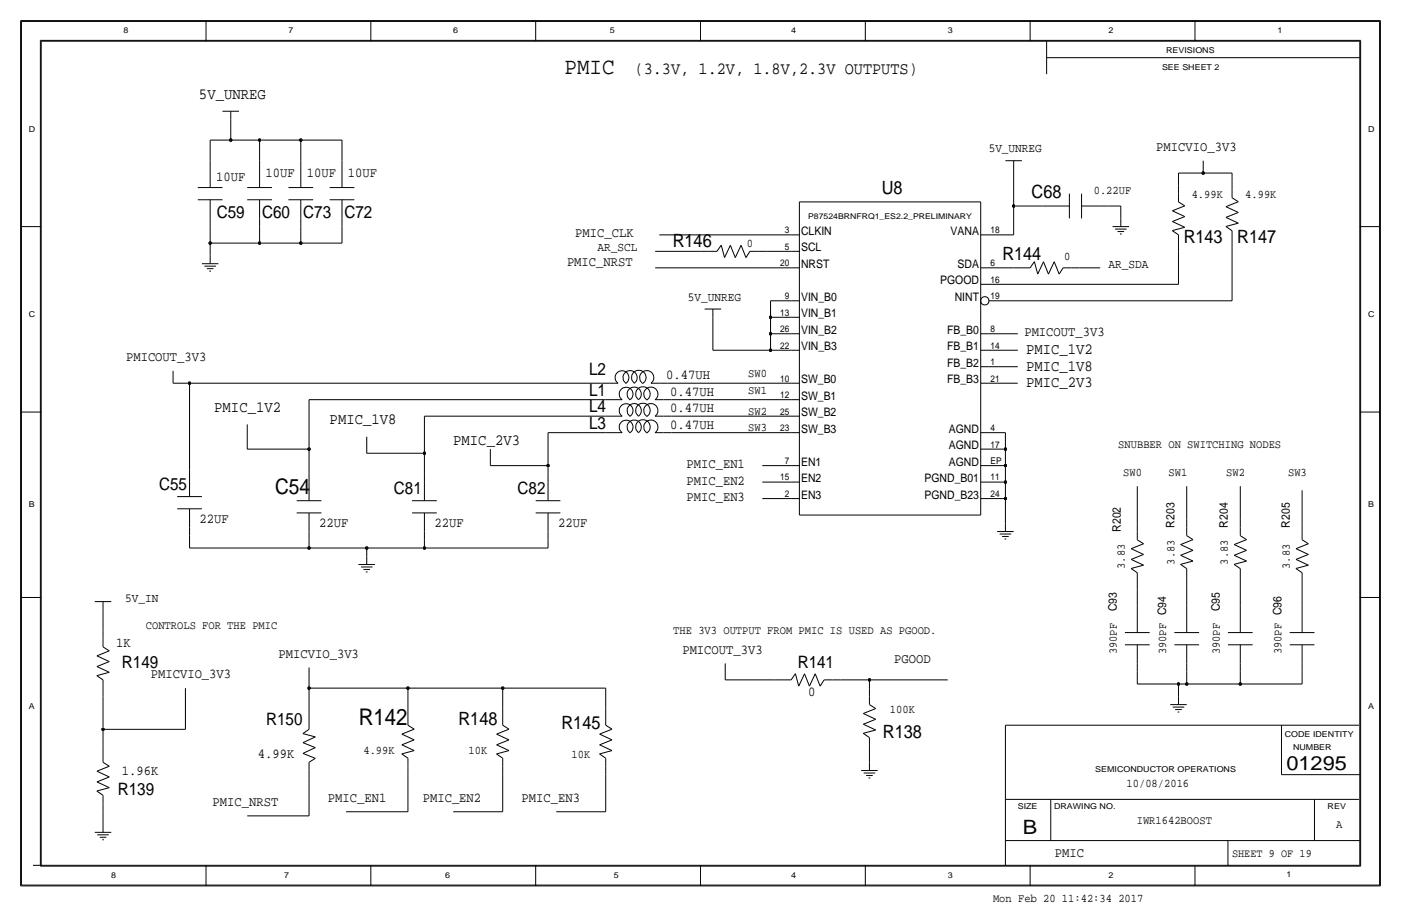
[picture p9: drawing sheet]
<svg xmlns="http://www.w3.org/2000/svg" width="432mm" height="284mm" viewBox="0 0 432 284" stroke-linecap="round" stroke-linejoin="round" font-family="sans-serif">
<g fill="none" stroke="#000" stroke-width=".31">
<path d="M6.3 6.4v266.7zM6.4 6.4h419zM6.6 6.6h418.6zM6.6 6.6v266.2zM12.4 12.4v254.6zM12.4 12.4h407zM12.7 12.7h406.4zM12.7 12.7v254zM63.5 6.4v6.3zM114.3 6.4v6.3zM165.1 6.4v6.3zM215.9 6.4v6.3z"/>
<path d="M266.7 6.3v6.4zM317.5 6.3v6.4zM322.6 17.8h96.5zM322.6 12.7v10.2zM368.3 6.3v6.4zM419.1 12.7v254zM419.4 12.4v254.6zM425.2 6.6v266.2zM425.4 6.4v266.7zM68.6 34.3h5.1zM71.1 36.8v6.4zM71.1 34.3v2.5z"/>
<path d="M61 57.8h7.6zM64.8 43.2v6.3zM64.8 43.2h6.3zM64.8 49.5v2.6zM64.8 52.1v5.7zM71.1 43.2h8.9zM76.2 57.8h7.6zM80 43.2h12.7zM80 43.2v6.3zM80 49.5v2.6zM80 52.1v5.7zM88.9 57.8h7.6z"/>
<path d="M92.7 43.2h12.7zM92.7 43.2v6.3zM92.7 49.5v2.6zM92.7 52.1v5.7zM101.6 57.8h7.6zM105.4 43.2v6.3zM105.4 49.5v2.6zM105.4 52.1v5.7zM309.9 49.5h5.1zM312.4 52.1v11.4zM312.4 49.5v2.6zM329.6 59.7v7.6z"/>
<path d="M333.3 59.7v7.6zM363.2 53.3h7.6zM363.2 53.3v3.9zM363.2 57.2v2.5zM363.2 59.7v2.5zM370.8 49.5v3.8zM370.8 53.3h8.9zM379.7 53.3v2.6zM379.7 55.9v2.5zM379.7 58.4v2.6zM6.3 69.8h6.4zM61 61.6h7.6z"/>
<path d="M64.8 74.9h15.2zM64.8 74.9v3.8zM64.8 69.9v5zM64.8 78.7v2.6zM64.8 67.3v2.5zM64.8 61.6v5.7zM76.2 61.6h7.6zM80 74.9h12.7zM80 69.9v5zM80 67.3v2.5zM80 61.6v5.7zM88.9 61.6h7.6z"/>
<path d="M92.7 74.9h12.7zM92.7 69.9v5zM92.7 67.3v2.5zM92.7 61.6v5.7zM101.6 61.6h7.6zM105.4 69.9v5zM105.4 67.3v2.5zM105.4 61.6v5.7zM201.9 77.5h14zM203.2 72.4h40.6zM215.9 77.5h2.5zM218.4 77.5h2.6z"/>
<path d="M222.3 75.6l1 3.8zM222.3 75.5l-1.3 2zM225.1 75.6l-1.8 3.8zM225.1 75.6l1.5 3.8zM228.4 75.6l-1.8 3.8zM228.4 75.6l1.5 3.8zM231.1 77.5h2.6zM231.1 77.5l-1.2 1.9zM233.7 77.5h2.5zM236.2 77.5h7.6zM243.8 77.5h2.6zM243.8 72.4h2.6z"/>
<path d="M246.4 62.2h55.9zM246.4 62.2v96.6zM302.3 62.2v96.6zM302.3 72.4h2.5zM304.8 72.4h7.6zM312.4 63.5v8.9zM312.4 63.5h8.9zM321.3 63.5h2.5zM323.8 63.5h5.8zM333.3 63.5h5.8zM339.1 63.5h2.5zM341.6 63.5h3.8z"/>
<path d="M342.9 69.8h5.1zM343.7 70.6h3.5zM344.4 71.4h2.1zM345.2 72.1h.5zM345.4 63.5v3.8zM345.4 67.3v2.6zM361.3 71.1l1.9 1.3zM361.3 65l3.9-1.6zM361.3 68.3l3.9-1.5zM361.3 71.1l3.9-1zM361.3 65l3.9 1.8zM361.3 68.3l3.9 1.8z"/>
<path d="M363.2 77.5v10.1zM363.2 74.9v2.6zM363.2 72.4v2.5zM363.2 62.2l2 1.2zM377.8 69.8l1.9 1.3zM377.9 63.7l3.8 1.8zM377.9 67l3.8 1.8zM377.9 63.7l3.8-1.5zM377.9 67l3.8-1.5zM377.9 69.8l3.8-1zM379.7 61l2 1.2zM379.7 76.2v16.5z"/>
<path d="M379.7 73.7v2.5zM379.7 71.1v2.6zM419.1 69.8h6.3zM62.2 81.3h5.1zM63 82h3.5zM63.8 82.8h2zM64.5 83.6h.5zM201.9 82.5h41.9zM217.2 95.2h5zM219.7 97.8v10.2zM219.7 95.3v2.5zM237.5 97.8v5.1z"/>
<path d="M237.5 92.7v5.1zM237.5 97.8h6.3zM237.5 92.7h6.3zM243.8 82.5h2.6zM243.8 97.8h2.6zM243.8 92.7h2.6zM302.3 87.6h2.5zM302.3 82.5h2.5zM304.8 87.6h58.4zM304.8 82.5h7.6zM304.8 92.7h74.9zM312.4 82.5h2.6z"/>
<path d="M315 82.5h2.5zM318.8 80.6l-1.3 1.9zM318.8 80.7l1 3.8zM321.6 80.7l1.5 3.8zM321.6 80.7l-1.8 3.8zM324.9 80.7l1.5 3.8zM324.9 80.7l-1.8 3.8zM327.7 82.5h2.5zM327.7 82.6l-1.3 1.9zM330.2 82.5h2.5zM332.7 82.5h6.4zM53.3 118.1h5.1z"/>
<path d="M53.3 114.3v3.8zM58.4 118.1h127zM58.4 118.1v26.7zM185.4 118.1h2.6zM188 118.1h2.5zM192.9 118.1a2.12 2.12 0 0 0 .3-3.1 2.12 2.12 0 0 0-3.1 0 2.12 2.12 0 0 0 .3 3.2M195.5 118.1a2.22 2.22 0 0 1-.2-3.3 2.22 2.22 0 0 1 3.3 .1 2.22 2.22 0 0 1-.5 3.3 2.17 2.17 0 0 1-.4-3.2 2.17 2.17 0 0 1 3.2-.1 2.17 2.17 0 0 1-.3 3.3M195.5 118.2a2.17 2.17 0 0 0 .3-3.3 2.17 2.17 0 0 0-3.3 .1 2.17 2.17 0 0 0 .4 3.2M200.7 118.1h2.5zM203.2 118.1h2.5zM205.7 118.1h38.1zM219.7 108h17.8z"/>
<path d="M237.5 102.9v5.1zM237.5 108h6.3zM237.5 102.9h6.3zM243.8 102.9h2.6zM243.8 108h2.6zM243.8 118.1h2.6zM302.3 118.1h2.5zM302.3 108h2.5zM302.3 102.9h2.5zM302.3 113h2.5zM304.8 108h8.9zM304.8 102.9h8.9z"/>
<path d="M304.8 113h8.9zM304.8 118.1h8.9zM6.3 127h6.4zM76.2 138.4h19zM76.2 130.8v7.6zM95.2 123.2h91.5zM95.2 123.2v15.2zM95.2 138.4v7.7zM113 139.7h17.8zM113 134.6v5.1zM130.8 128.3h55.9zM130.8 128.3v11.4z"/>
<path d="M130.8 139.7v6.4zM151.1 138.4v5.1zM168.9 133.4h17.8zM168.9 133.4v10.1zM186.7 128.3h2.5zM186.7 133.4h2.5zM186.7 123.2h2.5zM189.2 128.3h2.6zM189.2 133.4h2.6zM189.2 123.2h2.6zM194.2 128.3a2.12 2.12 0 0 0 .3-3.2 2.12 2.12 0 0 0-3.2 .1 2.12 2.12 0 0 0 .4 3.1M194.2 133.4a2.12 2.12 0 0 0 .3-3.2 2.12 2.12 0 0 0-3.2 .1 2.12 2.12 0 0 0 .4 3.1"/>
<path d="M194.2 123.2a2.12 2.12 0 0 0 .3-3.2 2.12 2.12 0 0 0-3.2 .1 2.12 2.12 0 0 0 .4 3.1M201.9 128.3a2.14 2.14 0 0 0 .4-3.2 2.14 2.14 0 0 0-3.2 0 2.14 2.14 0 0 0 .3 3.2 2.2 2.2 0 0 0 .5-3.2 2.2 2.2 0 0 0-3.3-.1 2.2 2.2 0 0 0 .2 3.2 2.17 2.17 0 0 0 .2-3.2 2.17 2.17 0 0 0-3.2 .2 2.17 2.17 0 0 0 .4 3.2M201.9 133.4a2.14 2.14 0 0 0 .4-3.2 2.14 2.14 0 0 0-3.2 0 2.14 2.14 0 0 0 .3 3.2 2.2 2.2 0 0 0 .5-3.3 2.2 2.2 0 0 0-3.3 0 2.2 2.2 0 0 0 .2 3.2 2.17 2.17 0 0 0 .2-3.2 2.17 2.17 0 0 0-3.2 .2 2.17 2.17 0 0 0 .4 3.2M201.9 123.2a2.14 2.14 0 0 0 .4-3.1 2.14 2.14 0 0 0-3.2-.1 2.14 2.14 0 0 0 .3 3.2 2.2 2.2 0 0 0 .5-3.2 2.2 2.2 0 0 0-3.3-.1 2.2 2.2 0 0 0 .2 3.3 2.17 2.17 0 0 0 .2-3.2 2.17 2.17 0 0 0-3.2 .1 2.17 2.17 0 0 0 .4 3.2M201.9 128.3h2.6zM201.9 133.4h2.6zM201.9 123.2h2.6zM204.5 128.3h2.5zM204.5 133.4h2.5zM204.5 123.2h2.5zM207 133.4h36.8zM207 128.3h36.8z"/>
<path d="M207 123.2h36.8zM243.8 128.3h2.6zM243.8 133.4h2.6zM243.8 123.2h2.6zM302.3 138.4h2.5zM302.3 133.4h2.5zM304.8 138.4h5.1zM304.8 133.4h5.1zM309.9 138.4v5.1zM309.9 133.4v5zM419.1 127h6.3zM54.6 153.1h7.6z"/>
<path d="M54.6 156.8h7.6zM58.4 144.8v2.5zM58.4 147.3v5.8zM58.4 156.8v5.8zM91.4 154.3h7.7zM91.4 158.1h7.7zM95.2 146.1v2.5zM95.2 148.6v5.7zM95.2 158.1v5.7zM127 154.3h7.6zM127 158.1h7.6zM130.8 146.1v2.5z"/>
<path d="M130.8 148.6v5.7zM130.8 158.1v5.7zM151.1 143.5h17.8zM165.1 154.3h7.6zM165.1 158.1h7.6zM168.9 143.5v2.6zM168.9 146.1v2.5zM168.9 148.6v5.7zM168.9 158.1v5.7zM234.9 153.7h8.9zM234.9 148.6h8.9zM234.9 143.5h8.9z"/>
<path d="M243.8 148.6h2.6zM243.8 153.7h2.6zM243.8 143.5h2.6zM246.4 158.8h55.9zM302.3 143.5h2.5zM302.3 153.7h2.5zM302.3 148.6h2.5zM304.8 153.7h5.1zM304.8 148.6h5.1zM304.8 143.5h5.1zM309.9 148.6v5.1zM309.9 153.7v7.6z"/>
<path d="M309.9 143.5v5.1zM350.5 149.9v11.4zM365.8 149.9v10.1zM382.3 149.9v10.1zM401.3 151.1v10.2zM58.4 168.9h36.9zM58.4 165.1v3.8zM58.4 162.6v2.5zM95.2 168.9h17.8zM95.2 166.4v2.5zM95.2 163.8v2.6zM110.5 174h5.1z"/>
<path d="M111.3 174.8h3.5zM112 175.5h2zM112.8 176.3h.5zM113 168.9h17.8zM113 168.9v2.6zM113 171.5v2.5zM130.8 168.9h38.1zM130.8 166.4v2.5zM130.8 163.8v2.6zM168.9 166.4v2.5zM168.9 163.8v2.6zM307.3 163.8h5.1z"/>
<path d="M308.1 164.6h3.6zM308.9 165.4h2zM309.6 166.1h.5zM309.9 161.3v2.5zM348.6 175.2l1.9 1.3zM348.6 169.1l3.9-1.5zM348.6 172.4l3.9-1.5zM348.6 175.2l3.9-1zM348.6 169.1l3.9 1.8zM348.6 172.4l3.9 1.8zM350.5 161.3v2.5zM350.5 179.1v2.5z"/>
<path d="M350.5 176.5v2.6zM350.5 163.8v2.6zM350.5 166.4l2 1.2zM363.8 173.9l2 1.4zM363.9 167.8l3.8 1.8zM363.9 171.1l3.8 1.8zM363.9 167.8l3.8-1.5zM363.9 171.1l3.8-1.5zM363.9 173.9l3.8-1zM365.8 165.1l1.9 1.2zM365.8 160v2.6zM365.8 177.8v2.5z"/>
<path d="M365.8 175.3v2.5zM365.8 162.6v2.5zM380.3 173.9l2 1.4zM380.4 167.8l3.8-1.5zM380.4 171.1l3.8-1.5zM380.4 173.9l3.8-1zM380.4 167.8l3.8 1.8zM380.4 171.1l3.8 1.8zM382.3 160v2.6zM382.3 177.8v2.5zM382.3 175.3v2.5zM382.3 162.6v2.5z"/>
<path d="M382.3 165.1l1.9 1.2zM399.4 175.2l1.9 1.3zM399.4 169.1l3.9-1.5zM399.4 172.4l3.9-1.5zM399.4 175.2l3.9-1zM399.4 169.1l3.9 1.8zM399.4 172.4l3.9 1.8zM401.3 161.3v2.5zM401.3 179.1v2.5zM401.3 176.5v2.6zM401.3 163.8v2.6zM401.3 166.4l2 1.2z"/>
<path d="M6.3 184.2h6.4zM29.2 185.4h5.1zM31.7 188v6.3zM31.7 185.4v2.6zM31.7 194.3v2.6zM31.7 196.9v2.5zM31.8 199.4l1.9 1.2zM346.7 195h7.6zM346.7 198.7h7.6zM350.5 181.6v5.1zM350.5 186.7v2.5zM350.5 189.2v5.8z"/>
<path d="M350.5 198.7v5.8zM361.9 195h7.7zM361.9 198.7h7.7zM365.8 180.3v6.4zM365.8 186.7v2.5zM365.8 189.2v5.8zM365.8 198.7v5.8zM378.5 195h7.6zM378.5 198.7h7.6zM382.3 180.3v6.4zM382.3 186.7v2.5zM382.3 189.2v5.8z"/>
<path d="M382.3 198.7v5.8zM397.5 195h7.6zM397.5 198.7h7.6zM401.3 181.6v5.1zM401.3 186.7v2.5zM401.3 189.2v5.8zM401.3 198.7v5.8zM419.1 184.2h6.3zM29.8 208.2l1.9 1.4zM29.9 202.1l3.8-1.5zM29.9 205.4l3.8-1.5zM29.9 208.2l3.8-1z"/>
<path d="M29.9 202.1l3.8 1.8zM29.9 205.4l3.8 1.8zM31.7 214.6v10.2zM31.7 212.1v2.5zM31.7 209.6v2.5zM57.1 212.1v12.7zM95.2 212.1h30.5zM95.2 205.7v6.4zM95.2 212.1v7.6zM95.2 219.7v2.6zM125.7 212.1h29.2zM125.7 212.1v6.3z"/>
<path d="M125.7 218.4v2.6zM154.9 212.1h31.8zM154.9 212.1v6.3zM154.9 218.4v2.6zM186.7 212.1v6.3zM186.7 218.4v2.6zM223.5 204.5v5.1zM223.5 209.6h15.3zM238.8 209.6h2.5zM241.3 209.6h2.5zM245.2 207.7l1 3.8zM245.2 207.6l-1.4 2z"/>
<path d="M248 207.7l-1.8 3.8zM248 207.7l1.5 3.8zM251.3 207.7l1.5 3.8zM251.3 207.7l-1.8 3.8zM254 209.6h2.5zM254 209.6l-1.2 1.9zM256.5 209.6h2.6zM259.1 209.6h8.9zM266.1 219.9l3.8-1.5zM266.1 219.9l3.8 1.8zM268 209.6h24.1zM268 209.6v2.5z"/>
<path d="M268 212.1v2.5zM268 214.6v2.6zM268 217.2l1.9 1.2zM350.5 210.8h12.7zM350.5 207v3.8zM350.5 204.5v2.5zM360.7 217.2h5.1zM361.4 217.9h3.6zM362.2 218.7h2zM363 219.5h.5zM363.2 210.8h2.6zM363.2 210.8v3.8z"/>
<path d="M363.2 214.6v2.6zM365.8 210.8h16.5zM365.8 207v3.8zM365.8 204.5v2.5zM382.3 210.8h19zM382.3 207v3.8zM382.3 204.5v2.5zM401.3 207v3.8zM401.3 204.5v2.5zM29.9 237.7l3.8-1.5zM29.9 237.7l3.8 1.8zM31.7 224.8h25.4z"/>
<path d="M31.7 224.8v5.1zM31.7 229.9v2.5zM31.7 232.4v2.6zM31.8 235l1.9 1.2zM93.3 226.1l1.9-1.3zM93.4 232.2l3.8-1.8zM93.4 228.9l3.8-1.8zM93.4 232.2l3.8 1.5zM93.4 228.9l3.8 1.5zM93.4 226.1l3.8 1zM95.2 235l2-1.3zM95.2 237.5v2.5z"/>
<path d="M95.2 222.3v2.5zM95.2 235v2.5zM123.8 232.4l1.9 1.3zM123.9 226.3l3.8-1.6zM123.9 229.6l3.8-1.6zM123.9 232.4l3.8-1.1zM123.9 226.3l3.8 1.7zM123.9 229.6l3.8 1.7zM125.7 238.8v11.4zM125.7 236.2v2.6zM125.7 233.7v2.5zM125.7 221v2.5z"/>
<path d="M125.7 223.5l2 1.2zM153 232.4l1.9 1.3zM153.1 226.3l3.8 1.7zM153.1 229.6l3.8 1.7zM153.1 226.3l3.8-1.6zM153.1 229.6l3.8-1.6zM153.1 232.4l3.8-1.1zM154.9 223.5l2 1.2zM154.9 238.8v11.4zM154.9 236.2v2.6zM154.9 233.7v2.5zM154.9 221v2.5z"/>
<path d="M184.8 232.4l1.9 1.3zM184.8 226.3l3.8 1.7zM184.8 229.6l3.8 1.7zM184.8 226.3l3.8-1.6zM184.8 229.6l3.8-1.6zM184.8 232.4l3.8-1.1zM186.7 223.5l1.9 1.2zM186.7 238.8v11.4zM186.7 236.2v2.6zM186.7 233.7v2.5zM186.7 221v2.5zM265.4 237.5h5.1z"/>
<path d="M266 226l2 1.3zM266.1 223.2l3.8-1.5zM266.1 226l3.8-1zM266.1 223.2l3.8 1.8zM266.2 238.3h3.5zM267 239h2zM267.7 239.8h.5zM268 232.4v2.6zM268 235v2.5zM268 229.9v2.5zM268 227.3v2.6zM309.9 223.5v43.2z"/>
<path d="M309.9 223.5h108.9zM395 238.8h24.1zM395 223.5v15.3zM29.2 256.5h5.1zM29.8 243.8l1.9 1.3zM29.9 241l3.8-1.5zM29.9 243.8l3.8-1zM29.9 241l3.8 1.8zM30 257.3h3.5zM30.7 258.1h2.1zM31.5 258.8h.5zM31.7 250.2v3.8z"/>
<path d="M31.7 254v2.5zM31.7 247.7v2.5zM31.7 245.1v2.6zM76.2 251.5h19zM95.2 240v11.5zM106.7 250.2h19zM139.7 250.2h15.2zM171.4 250.2h15.3zM309.9 259.1h109.2zM309.9 246.4h108.9zM323.8 246.4v12.7zM378.5 259.1v7.6z"/>
<path d="M405.1 246.4v12.7zM6.4 273.1h419zM6.6 272.8h418.6zM10.2 266.7h408.9zM12.4 267h407zM63.5 266.7v6.4zM114.3 266.7v6.4zM165.1 266.7v6.4zM215.9 266.7v6.4zM266.7 266.7v6.4zM317.5 266.7v6.4zM368.3 267v6.1z"/>
<circle cx="303.5" cy="92.7" r="1.28"/>
</g>
<g fill="#000" stroke="#000" stroke-width=".31">
<circle cx="71.1" cy="43.2" r=".41"/>
<circle cx="80" cy="43.2" r=".41"/>
<circle cx="92.7" cy="43.2" r=".41"/>
<circle cx="370.8" cy="53.3" r=".41"/>
<circle cx="64.8" cy="74.9" r=".41"/>
<circle cx="80" cy="74.9" r=".41"/>
<circle cx="92.7" cy="74.9" r=".41"/>
<circle cx="312.4" cy="63.5" r=".41"/>
<circle cx="237.5" cy="97.8" r=".41"/>
<circle cx="58.4" cy="118.1" r=".41"/>
<circle cx="237.5" cy="108" r=".41"/>
<circle cx="237.5" cy="102.9" r=".41"/>
<circle cx="95.2" cy="138.4" r=".41"/>
<circle cx="130.8" cy="139.7" r=".41"/>
<circle cx="309.9" cy="138.4" r=".41"/>
<circle cx="168.9" cy="143.5" r=".41"/>
<circle cx="309.9" cy="143.5" r=".41"/>
<circle cx="309.9" cy="153.7" r=".41"/>
<circle cx="309.9" cy="148.6" r=".41"/>
<circle cx="95.2" cy="168.9" r=".41"/>
<circle cx="113" cy="168.9" r=".41"/>
<circle cx="130.8" cy="168.9" r=".41"/>
<circle cx="95.2" cy="212.1" r=".41"/>
<circle cx="125.7" cy="212.1" r=".41"/>
<circle cx="154.9" cy="212.1" r=".41"/>
<circle cx="268" cy="209.6" r=".41"/>
<circle cx="363.2" cy="210.8" r=".41"/>
<circle cx="365.8" cy="210.8" r=".41"/>
<circle cx="382.3" cy="210.8" r=".41"/>
<circle cx="31.7" cy="224.8" r=".41"/>
</g>
<text font-size="7.2" x="174" y="22.9">PMIC</text>
<text font-size="7.1" x="110.6" y="223.5">R142</text>
<text font-size="6.6" x="84.8" y="152.4">C54</text>
<g font-size="6.1">
<text x="396.5" y="237.4">01295</text>
<text x="315.2" y="257">B</text>
</g>
<g font-size="5.6">
<text x="271.8" y="59.7">U8</text>
<text x="318" y="61">C68</text>
<text x="207.4" y="76.2">R146</text>
<text x="364.8" y="74.9">R143</text>
<text x="381.3" y="74.9">R147</text>
<text x="309" y="80">R144</text>
<text x="141.3" y="223.5">R148</text>
<text x="173.1" y="224.8">R145</text>
<text x="272.1" y="227.3">R138</text>
</g>
<g font-size="5.3">
<text x="195.6" y="22.9">(3.3V, 1.2V, 1.8V,2.3V OUTPUTS)</text>
<text x="66.8" y="67.3">C59</text>
<text x="80.8" y="67.3">C60</text>
<text x="93.5" y="67.3">C73</text>
<text x="106.2" y="67.3">C72</text>
<text x="181.5" y="115.6">L2</text>
<text x="181.5" y="121.9">L1</text>
<text x="181.5" y="127">L4</text>
<text x="181.5" y="132.1">L3</text>
<text x="49" y="151.1">C55</text>
<text x="121.4" y="152.4">C81</text>
<text x="159.5" y="152.4">C82</text>
<text x="37.6" y="205.7">R149</text>
<text x="245.9" y="205.7">R141</text>
<text x="82" y="223.5">R150</text>
<text x="36.3" y="245.1">R139</text>
</g>
<g font-size="4.8">
<text x="61.3" y="30.5">5V_UNREG</text>
<text x="316.2" y="109.2">PMIC_1V2</text>
<text x="316.2" y="114.3">PMIC_1V8</text>
<text x="316.2" y="119.4">PMIC_2V3</text>
<text x="66" y="127">PMIC_1V2</text>
<text x="101.6" y="130.8">PMIC_1V8</text>
<text x="139.7" y="137.2">PMIC_2V3</text>
</g>
<g font-size="4.2">
<text x="356.4" y="46.5">PMICVIO_3V3</text>
<text x="66.6" y="55.9">10UF</text>
<text x="81.9" y="54.6">10UF</text>
<text x="94.6" y="54.6">10UF</text>
<text x="107.3" y="54.6">10UF</text>
<text x="177.3" y="73.2">PMIC_CLK</text>
<text x="174.8" y="82">PMIC_NRST</text>
<text x="315.7" y="103.6">PMICOUT_3V3</text>
<text x="38.9" y="111.3">PMICOUT_3V3</text>
<text x="205.3" y="116.8">0.47UH</text>
<text x="206.6" y="121.9">0.47UH</text>
<text x="206.6" y="127">0.47UH</text>
<text x="206.6" y="132.1">0.47UH</text>
<text x="211.6" y="149.4">PMIC_EN2</text>
<text x="211.6" y="144.3">PMIC_EN1</text>
<text x="211.6" y="154.4">PMIC_EN3</text>
<text x="61.5" y="161.3">22UF</text>
<text x="98.4" y="162.6">22UF</text>
<text x="133.9" y="162.6">22UF</text>
<text x="172" y="162.6">22UF</text>
<text x="35.8" y="199.4">1K</text>
<text x="85.9" y="202.7">PMICVIO_3V3</text>
<text x="210.3" y="201.4">PMICOUT_3V3</text>
<text x="46.5" y="209">PMICVIO_3V3</text>
<text x="275.6" y="204.5">PGOOD</text>
<text x="249.1" y="214.6">0</text>
<text x="79.5" y="233.7">4.99K</text>
<text x="37.5" y="238.8">1.96K</text>
<text x="65.5" y="248.4">PMIC_NRST</text>
<text x="101.1" y="247.1">PMIC_EN1</text>
<text x="130.3" y="247.1">PMIC_EN2</text>
<text x="160.8" y="247.1">PMIC_EN3</text>
<text x="325.1" y="264.2">PMIC</text>
</g>
<g font-size="3.8">
<text x="304.7" y="47">5V_UNREG</text>
<text x="184.1" y="77.5">AR_SCL</text>
<text x="341.6" y="82.5">AR_SDA</text>
<text x="212" y="92.7">5V_UNREG</text>
<text x="38.6" y="185.4">5V_IN</text>
</g>
<g font-size="3.6">
<text x="337.1" y="59.7">0.22UF</text>
<text x="367.3" y="61">4.99K</text>
<text x="383.8" y="61">4.99K</text>
<text x="230.2" y="76.2">0</text>
<text x="246.9" y="77.5">SCL</text>
<text x="246.9" y="72.4">CLKIN</text>
<text x="293" y="72.4">VANA</text>
<text x="246.9" y="82.6">NRST</text>
<text x="295.1" y="82.5">SDA</text>
<text x="328" y="80">0</text>
<text x="289.8" y="87.6">PGOOD</text>
<text x="246.9" y="92.7">VIN_B0</text>
<text x="294.2" y="92.7">NINT</text>
<text x="246.9" y="97.8">VIN_B1</text>
<text x="246.9" y="102.9">VIN_B2</text>
<text x="246.9" y="108">VIN_B3</text>
<text x="291.9" y="108">FB_B1</text>
<text x="291.9" y="102.9">FB_B0</text>
<text x="291.9" y="113">FB_B2</text>
<text x="230.6" y="116.3">SW0</text>
<text x="246.9" y="118.1">SW_B0</text>
<text x="291.9" y="118.1">FB_B3</text>
<text x="230.6" y="121.4">SW1</text>
<text x="246.9" y="123.2">SW_B1</text>
<text x="230.6" y="127.8">SW2</text>
<text x="246.9" y="128.3">SW_B2</text>
<text x="230.6" y="132.8">SW3</text>
<text x="246.9" y="133.4">SW_B3</text>
<text x="292.5" y="133.3">AGND</text>
<text x="246.9" y="143.5">EN1</text>
<text x="292.5" y="143.5">AGND</text>
<text x="292.5" y="138.4">AGND</text>
<text x="344.7" y="138.1">SNUBBER ON SWITCHING NODES</text>
<text x="246.9" y="148.6">EN2</text>
<text x="284.9" y="148.6">PGND_B01</text>
<text x="346.2" y="146.8">SW0</text>
<text x="360.2" y="146.8">SW1</text>
<text x="378" y="146.8">SW2</text>
<text x="397" y="146.8">SW3</text>
<text x="246.9" y="153.7">EN3</text>
<text x="284.9" y="153.7">PGND_B23</text>
<text x="345.4" y="163.9" transform="rotate(-90 345.4 163.9)">R202</text>
<text x="361.9" y="162.6" transform="rotate(-90 361.9 162.6)">R203</text>
<text x="378.5" y="162.6" transform="rotate(-90 378.5 162.6)">R204</text>
<text x="397.5" y="162.6" transform="rotate(-90 397.5 162.6)">R205</text>
<text x="346.7" y="175.3" transform="rotate(-90 346.7 175.3)">3.83</text>
<text x="361.9" y="174" transform="rotate(-90 361.9 174)">3.83</text>
<text x="378.5" y="174" transform="rotate(-90 378.5 174)">3.83</text>
<text x="397.5" y="175.3" transform="rotate(-90 397.5 175.3)">3.83</text>
<text x="344.2" y="188.4" transform="rotate(-90 344.2 188.4)">C93</text>
<text x="375.9" y="188.4" transform="rotate(-90 375.9 188.4)">C95</text>
<text x="45" y="194">CONTROLS FOR THE PMIC</text>
<text x="207.5" y="195.3">THE 3V3 OUTPUT FROM PMIC IS USED AS PGOOD.</text>
<text x="344.2" y="201.7" transform="rotate(-90 344.2 201.7)">390PF</text>
<text x="359.4" y="201.7" transform="rotate(-90 359.4 201.7)">390PF C94</text>
<text x="375.9" y="201.7" transform="rotate(-90 375.9 201.7)">390PF</text>
<text x="395" y="201.7" transform="rotate(-90 395 201.7)">390PF C96</text>
<text x="274.3" y="219.7">100K</text>
<text x="112" y="232.4">4.99K</text>
<text x="144.4" y="232.4">10K</text>
<text x="176.2" y="233.7">10K</text>
<text x="347.2" y="242.6">10/08/2016</text>
<text x="350.4" y="254">IWR1642BOOST</text>
<text x="411.8" y="255.3">A</text>
<text x="306.1" y="278.1">Mon Feb 20 11:42:34 2017</text>
</g>
<text font-size="3.5" x="379.7" y="264.2">SHEET 9 OF 19</text>
<g font-size="2.9">
<text x="241.9" y="71.9">3</text>
<text x="305.3" y="71.9">18</text>
<text x="241.9" y="77">5</text>
<text x="240.5" y="82">20</text>
<text x="305.3" y="82">6</text>
<text x="305.3" y="87.1">16</text>
<text x="241.9" y="92.2">9</text>
<text x="305.3" y="92.2">19</text>
<text x="240.5" y="97.3">13</text>
<text x="240.5" y="102.4">26</text>
<text x="240.5" y="107.4">22</text>
<text x="305.3" y="107.4">14</text>
<text x="305.3" y="102.4">8</text>
<text x="305.3" y="112.5">1</text>
<text x="240.5" y="117.6">10</text>
<text x="305.3" y="117.6">21</text>
<text x="240.5" y="122.7">12</text>
<text x="240.5" y="127.8">25</text>
<text x="240.5" y="132.8">23</text>
<text x="305.3" y="137.9">17</text>
<text x="305.3" y="132.8">4</text>
<text x="241.9" y="143">7</text>
<text x="305.3" y="143">EP</text>
<text x="240.5" y="148.1">15</text>
<text x="305.3" y="148.1">11</text>
<text x="241.9" y="153.2">2</text>
<text x="305.3" y="153.2">24</text>
</g>
<g font-size="2.5">
<text x="38.1" y="10.2">8</text>
<text x="88.9" y="10.2">7</text>
<text x="139.7" y="10.2">6</text>
<text x="188" y="10.2">5</text>
<text x="243.8" y="10.2">4</text>
<text x="292.1" y="10.2">3</text>
<text x="341.6" y="10.2">2</text>
<text x="393.7" y="10.2">1</text>
<text x="359.4" y="16.3">REVISIONS</text>
<text x="358.1" y="21.6">SEE SHEET 2</text>
<text x="8.9" y="40.6">D</text>
<text x="421.6" y="40.6">D</text>
<text x="8.9" y="97.8">C</text>
<text x="421.6" y="97.8">C</text>
<text x="8.9" y="156.2">B</text>
<text x="421.6" y="156.2">B</text>
<text x="8.9" y="218.4">A</text>
<text x="421.6" y="218.4">A</text>
<text x="396" y="227.2">CODE IDENTITY</text>
<text x="398.5" y="231">NUMBER</text>
<text x="337.6" y="238">SEMICONDUCTOR OPERATIONS</text>
<text x="313.7" y="249.4">SIZE</text>
<text x="324.9" y="249.4">DRAWING NO.</text>
<text x="409.2" y="249.4">REV</text>
<text x="34.3" y="270.5">8</text>
<text x="87.6" y="270.5">7</text>
<text x="137.2" y="270.5">6</text>
<text x="189.2" y="270.5">5</text>
<text x="243.8" y="270.5">4</text>
<text x="292.1" y="270.5">3</text>
<text x="341.6" y="270.5">2</text>
<text x="396.5" y="270.3">1</text>
</g>
<text font-size="2.4" x="249.1" y="67.4">P87524BRNFRQ1_ES2.2_PRELIMINARY</text>
</svg>
